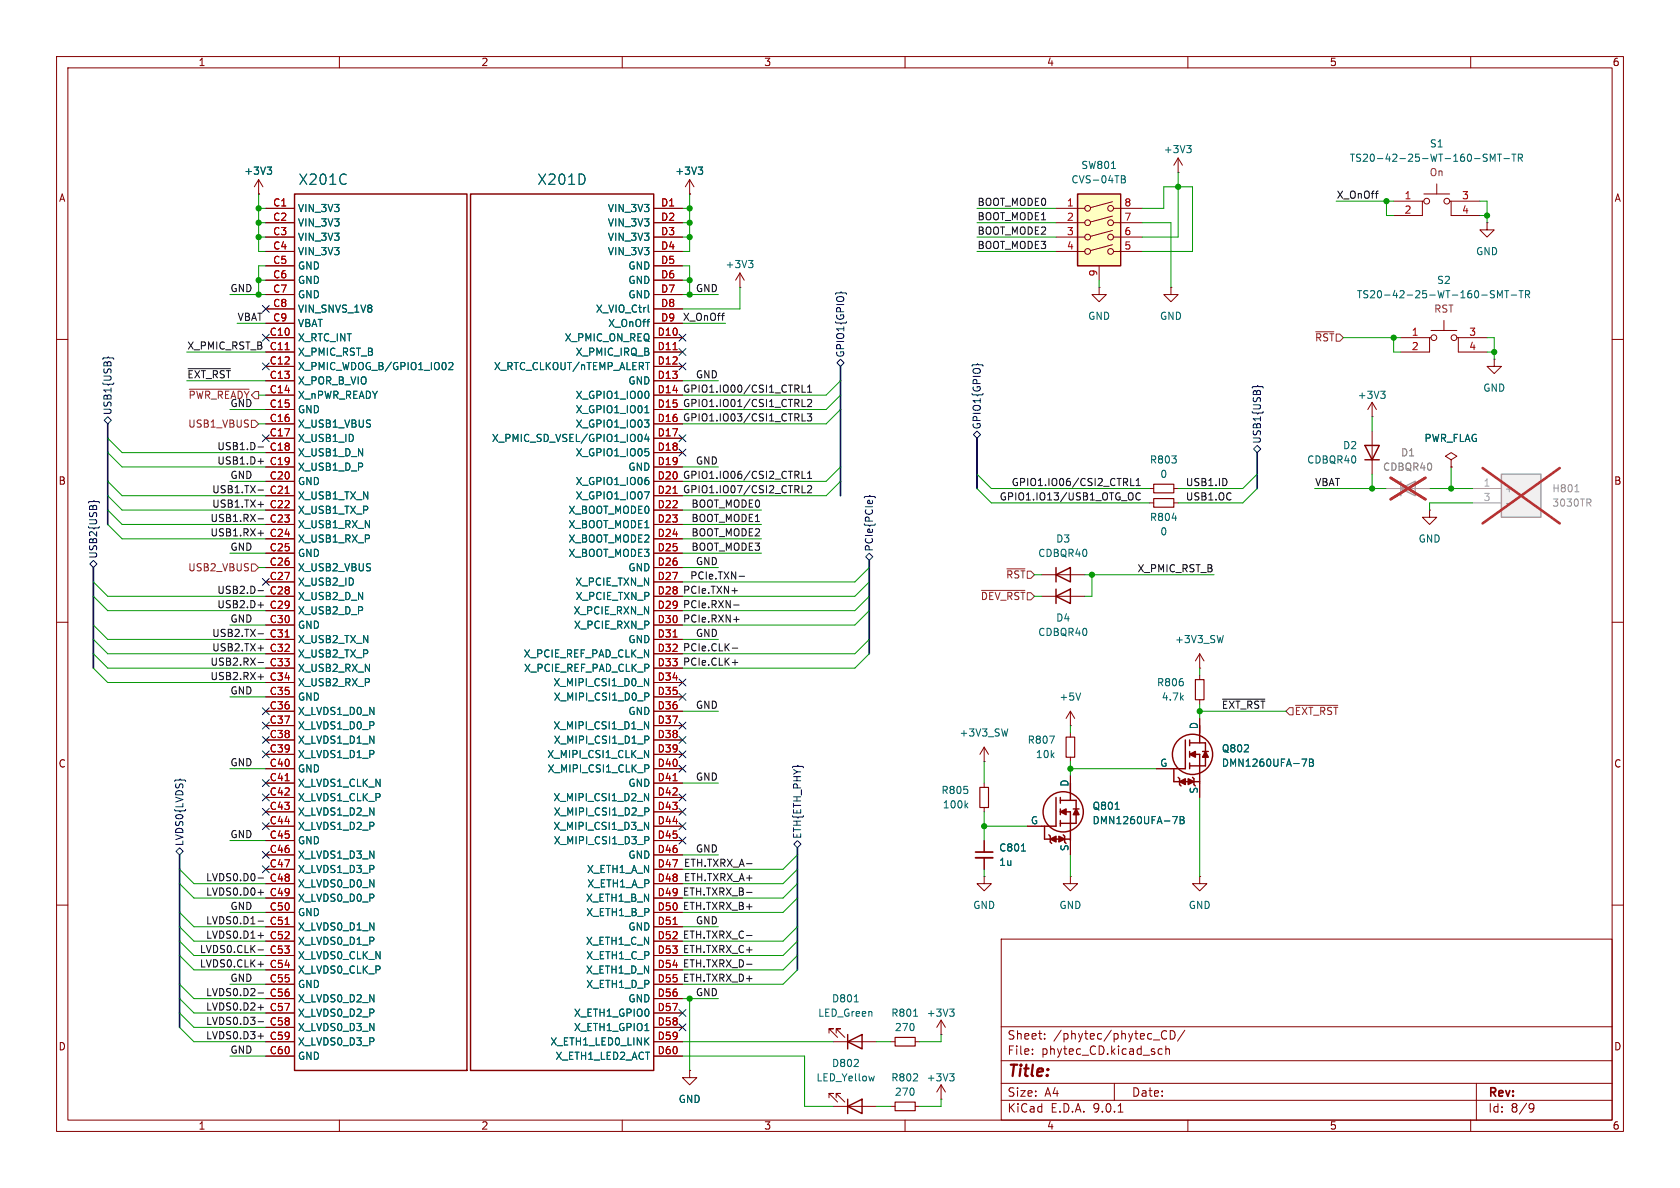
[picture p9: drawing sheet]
<svg xmlns="http://www.w3.org/2000/svg" width="297mm" height="210mm" viewBox="0 0 297 210" stroke-linecap="round" stroke-linejoin="round" font-family="sans-serif">
<g fill="none" stroke="#840000" stroke-width=".18">
<path d="M10 10h277v190h-277zM12 12h273v186h-273zM60 10v2M110 10v2M160 10v2M210 10v2M260 10v2M10 60h2M285 60h2M10 110h2M285 110h2M10 160h2"/>
<path d="M177 166h108v32h-108zM285 160h2M60 198v2M110 198v2M160 198v2M177 194.5h108M177 191.5h108M177 187.5h108M177 181.5h108M182.5 186.3v.1M182.5 185.5v.1M184.7 183.6v.1"/>
<path d="M184.7 182.8v.1M197 191.5v3M197.7 196.6h.8M204.8 186.3l.2 .1 .5-.1M205.5 185.5l-.5-.1-.2 .1M206.1 185.5l.2-.1 .4 .1v.9M206.1 184.9v1.5M206.2 182.3a.6 .6 0 0 0-.7 0 .6 .6 0 0 0-.2 .8 .56 .56 0 0 0 .3 .5 .56 .56 0 0 0 .6 0M206.9 182.2a.76 .76 0 0 1 .9 .7 .76 .76 0 0 1-.9 .8zM209.5 182.1l-1.3 2M210 198v2M260 198v2"/>
<path d="M261 191.5v6.5M270.6 195.1l.5 .1a.99 .99 0 0 1-.4 1.4h-.2M271.2 195.7l-.3 .3h-.3"/>
</g>
<path d="M265.4 83.8h7v7.6h-7z" fill="#f0f0f0"/>
<path d="M265.4 83.8h7v7.6h-7z" fill="none" stroke="#a1a1a1" stroke-width=".25"/>
<path d="M260.3 86.4h5.1M260.3 88.9h5.1" fill="none" stroke="#a1a1a1" stroke-width=".18"/>
<path d="M266.3 89h1M278.4 86.9h.7M280.8 88.9l.5 .6M281.1 88.3l.2 .2-.2 .3" fill="none" stroke="#989898" stroke-width=".18"/>
<path d="M262.1 82.7l13.6 9.8M275.7 82.7l-13.6 9.8" fill="none" stroke="#e12e31" stroke-width=".46"/>
<path d="M173.2 139.2h1.6v3.5h-1.6zM158.2 183.4h3.6v1.5h-3.6zM158.2 194.8h3.6v1.5h-3.6z" fill="none" stroke="#840000" stroke-width=".2"/>
<g fill="none" stroke="#840000" stroke-width=".18">
<path d="M45.7 34.3h.1M45.7 31.8l-.7 1.2M45.7 31.8l.8 1.2M45.7 31.8v2.5M47 36.8h5.1M47 39.4h5.1M115.6 36.8h5M115.6 39.4h5M47 41.9h5.1M47 44.5h5.1M47 47h5.1M47 49.5h5.1"/>
<path d="M47 52.1h5.1M47 54.6h5.1M47 57.2h5.1M47 59.7h5.1M115.6 41.9h5M115.6 44.5h5M115.6 47h5M115.6 49.5h5M115.6 52.1h5M115.6 54.6h5M115.6 57.2h5M115.6 59.7h5"/>
<path d="M130.8 50.8h.1M130.8 48.3l-.8 1.2M130.8 48.3l.8 1.2M130.8 48.3v2.5M194.3 50.8v1.3h1.3l-1.3 1.2-1.3-1.2h1.3M194.3 50.8h.1M47 62.2h5.1M47 64.8h5.1M47 67.3h5.1M47 69.9h5.1M47 72.4h5.1M47 74.9h5.1"/>
<path d="M47 77.5h5.1M115.6 62.2h5M115.6 64.8h5M115.6 67.3h5M115.6 69.9h5M115.6 72.4h5M115.6 74.9h5M115.6 77.5h5M242.6 73.7h.1M242.6 71.1v2.6M242.6 76.2v7.6M242.6 71.1l-.8 1.3"/>
<path d="M242.6 71.1l.7 1.3M47 80h5.1M47 82.6h5.1M47 85.1h5.1M47 87.6h5.1M47 90.2h5.1M47 92.7h5.1M47 95.3h5.1M47 97.8h5.1M115.6 80h5M115.6 82.6h5M115.6 85.1h5"/>
<path d="M115.6 87.6h5M115.6 90.2h5M115.6 92.7h5M115.6 95.3h5M115.6 97.8h5M252.7 90.2v1.2h1.3l-1.3 1.3-1.2-1.3h1.2M252.7 90.2h.1M256.5 81.3l1.1-.7-1.1-.6-1 .6 1 .7v1.3M256.5 82.6h.1M47 100.3h5.1M47 102.9h5.1M47 105.4h5.1"/>
<path d="M47 108h5.1M47 110.5h5.1M47 113h5.1M47 115.6h5.1M47 118.1h5.1M115.6 100.3h5M115.6 102.9h5M115.6 105.4h5M115.6 108h5M115.6 110.5h5M115.6 113h5M115.6 115.6h5"/>
<path d="M115.6 118.1h5M212.1 118.1h.1M212.1 115.6l-.8 1.2M212.1 115.6l.8 1.2M212.1 115.6v2.5M47 135.9h5.1M47 120.7h5.1M47 123.2h5.1M47 125.7h5.1M47 128.3h5.1M47 130.8h5.1M47 133.4h5.1"/>
<path d="M47 138.4h5.1M115.6 135.9h5M115.6 120.7h5M115.6 123.2h5M115.6 125.7h5M115.6 128.3h5M115.6 130.8h5M115.6 133.4h5M115.6 138.4h5M174 134.6h.1M174 132.1l-.8 1.3M174 132.1l.8 1.3"/>
<path d="M174 132.1v2.5M174 138.4v.8M204.5 135.9h2.5M212.1 127v2.5M212.1 138.4v2.6M47 141h5.1M47 143.5h5.1M47 146.1h5.1M47 148.6h5.1M47 151.1h5.1M47 153.7h5.1M47 156.2h5.1"/>
<path d="M47 158.8h5.1M115.6 141h5M115.6 143.5h5M115.6 146.1h5M115.6 148.6h5M115.6 151.1h5M115.6 153.7h5M115.6 156.2h5M115.6 158.8h5M174 142.7v.8M174 148.6v2M174 151.6v2.1"/>
<path d="M47 161.3h5.1M47 163.8h5.1M47 166.4h5.1M47 168.9h5.1M47 171.5h5.1M47 174h5.1M47 176.5h5.1M47 179.1h5.1M115.6 161.3h5M115.6 163.8h5M115.6 166.4h5M115.6 168.9h5"/>
<path d="M115.6 171.5h5M115.6 174h5M115.6 176.5h5M115.6 179.1h5M47 184.2h5.1M47 181.6h5.1M47 186.7h5.1M115.6 184.2h5M115.6 181.6h5M115.6 186.7h5M121.9 189.2v1.3h1.3l-1.3 1.3-1.3-1.3h1.3M121.9 189.2h.1"/>
<path d="M157.5 184.2h.7M157.5 195.6h.7M161.8 184.2h.8M161.8 195.6h.8M166.4 182.9h.1M166.4 194.3h.1M166.4 180.3l-.8 1.3M166.4 180.3l.7 1.3M166.4 180.3v2.6M166.4 191.8v2.5M166.4 191.8l-.8 1.2M166.4 191.8l.7 1.2"/>
</g>
<g fill="none" stroke="#006464" stroke-width=".18">
<path d="M47.2 29.5h.8l-.4 .5M47.8 30l.2 .3v.3l-.2 .2M114.7 55.1l.1 .1M132.3 46h.8l-.4 .5M132.9 46.5l.2 .3v.3l-.2 .2M79.3 64.2l.5-.1 .3 .3-.8 .9h.8M113.9 74.2h.8l-.4 .5M114 73h.7M114.1 79.3h.6M114.2 71.9l.2-.2v1.3M114.3 76.7l-.3 .9h.8M114.6 69.3l.1 .3-.1 .7"/>
<path d="M114.6 74.8l.1 .2-.1 .4M114.6 79.9l.1 .1-.1 .5M114.6 77.2v.8M244.1 69.2h.8l-.5 .4M244.6 69.6l.3 .3v.3l-.3 .2M113.9 86.9h.9l-.6 1.3M114.6 84.9l.1 .2-.1 .5M113.9 120l.8 1.2v-1.2M216.3 112.3l-.3 1.3M113.9 127.6l.8 1.2v-1.2M113.9 132.7l.8 1.2v-1.2M114 122.5h.5l.2 .2-.1 .4-.6 .1"/>
<path d="M114 130.1h.5l.2 .3-.1 .3-.6 .1M114.5 135.2l.2 .2v.3l-.2 .2M178.2 128.8l-.3 1.3M230.2 134.2h.8l-.5 1.3M231.5 134.2h.4l.3 .2-.3 .4 .3 .1v.3l-.2 .3h-.5zM231.5 134.8h.4M113.9 140.3l.8 1.2v-1.2M113.9 145.4l.8 1.2v-1.2M114 142.8h.5l.2 .3-.1 .3-.6 .1M114 147.9h.5l.2 .2-.1 .4-.6 .1M170.7 142.3l.4 .5M171.1 142l-.5 .5"/>
<path d="M180.6 150.4h.7M161.5 179.6h.7M167.9 178.4h.8l-.5 .5M168.4 178.9l.3 .2v.3l-.3 .2M114 182.2h.7M167.9 189.8h.8l-.5 .5M168.4 190.3l.3 .2v.3l-.3 .3"/>
</g>
<g fill="none" stroke="#840000" stroke-width=".25">
<path d="M52.1 34.3h30.4v154.9h-30.4zM83.2 34.3h32.4v154.9h-32.4zM241.3 78.7h2.5l-1.2 2.6zM241.3 81.3h2.5M207.5 135.9v2.3h4.6M208.3 137.4l.2 .3v1l.3 .2M209.5 130.8v5.1h-2.5M210.3 130.8v1M210.3 132.8v1.1M210.3 134.9v1M210.3 131.3h2.8v4.1h-2.8M210.3 133.4h1.8v5"/>
<path d="M210.8 137.4l.3 .3v1l.2 .2M212.1 128.3v3M212.6 132.8h1"/>
<circle cx="210.8" cy="133.3" r="3.6"/>
</g>
<g fill="#840000" stroke="#840000" stroke-width=".25">
<path d="M208.5 138.2l1-.5v1z"/>
<path d="M210.3 133.4l1-.6v1.1z"/>
<path d="M210.1 137.7l1 .5-1 .5z"/>
<path d="M213.1 132.8l.5 1.1h-1z"/>
</g>
<path d="M172.5 150.6h3" fill="none" stroke="#840000" stroke-width=".3"/>
<path d="M172.5 151.6h3" fill="none" stroke="#840000" stroke-width=".33"/>
<path d="M50.4 61.8h.7M119 61.8h.7M50.4 87.2h.7M119 87.2h.7M50.4 112.6h.7M119 112.6h.7M50.4 138h.7M119 138h.7M50.4 163.4h.7M119 163.4h.7" fill="none" stroke="#a90000" stroke-width=".18"/>
<path d="M190.5 34.3h7.6v12.7h-7.6z" fill="#ffffc2"/>
<g fill="none" stroke="#840000" stroke-width=".18">
<path d="M45.7 34.3h.1M47 36.8h5.1M47 39.4h5.1M115.6 36.8h5M115.6 39.4h5M121.9 34.3h.1M121.9 31.8l-.7 1.2M121.9 31.8l.8 1.2M121.9 31.8v2.5M186.7 36.8h5.1M186.7 39.4h5.1M196.7 35.7l-3.9 1"/>
<path d="M196.7 38.2l-3.9 1M196.8 36.8h5.1M196.8 39.4h5.1M208.3 30.5h.1M208.3 27.9l-.8 1.3M208.3 27.9l.7 1.3M208.3 27.9v2.6M246.4 35.6h5.1M251.7 35.6h-.2v2.5h-5.1M251.7 34.3h4.6M254 32.5v1.8M256.3 35.6h.2v2.5h5.1"/>
<path d="M256.5 35.6h5.1M262.9 39.4v1.2h1.3l-1.3 1.3-1.3-1.3h1.3M262.9 39.4h.1M47 41.9h5.1M47 44.5h5.1M47 59.7h5.1M47 47h5.1M47 49.5h5.1M47 52.1h5.1M47 54.6h5.1M47 57.2h5.1M115.6 41.9h5"/>
<path d="M115.6 44.5h5M115.6 59.7h5M115.6 47h5M115.6 49.5h5M115.6 52.1h5M115.6 54.6h5M115.6 57.2h5M186.7 41.9h5.1M186.7 44.5h5.1M194.3 47v2.5M196.7 40.7l-3.9 1.1M196.7 43.3l-3.9 1"/>
<path d="M196.8 41.9h5.1M196.8 44.5h5.1M207 50.8v1.3h1.3l-1.3 1.2-1.3-1.2h1.3M207 50.8h.1M247.6 59.7h5.1M253 59.7h-.3v2.5h-5.1M253 58.4h4.6M255.3 56.6v1.8M257.6 59.7h.2v2.5h5.1M257.8 59.7h5.1M47 62.2h5.1M47 64.8h5.1"/>
<path d="M47 67.3h5.1M47 69.9h5.1M47 72.4h5.1M47 74.9h5.1M47 77.5h5.1M115.6 62.2h5M115.6 64.8h5M115.6 67.3h5M115.6 69.9h5M115.6 72.4h5M115.6 74.9h5M115.6 77.5h5"/>
<path d="M264.2 63.5v1.3h1.2l-1.2 1.2-1.3-1.2h1.3M264.2 63.5h.1M47 80h5.1M47 82.6h5.1M47 85.1h5.1M47 87.6h5.1M47 90.2h5.1M47 92.7h5.1M47 95.3h5.1M47 97.8h5.1M115.6 80h5M115.6 82.6h5"/>
<path d="M115.6 85.1h5M115.6 87.6h5M115.6 90.2h5M115.6 92.7h5M115.6 95.3h5M115.6 97.8h5M203.2 86.4h.8M203.2 88.9h.8M207.5 86.4h.8M207.5 88.9h.8M256.5 82.6h.1M47 105.4h5.1"/>
<path d="M47 100.3h5.1M47 102.9h5.1M47 108h5.1M47 110.5h5.1M47 113h5.1M47 115.6h5.1M47 118.1h5.1M115.6 105.4h5M115.6 100.3h5M115.6 102.9h5M115.6 108h5M115.6 110.5h5"/>
<path d="M115.6 113h5M115.6 115.6h5M115.6 118.1h5M184.1 105.4h7.7M184.1 101.6h7.7M212.1 119.4v.7M47 135.9h5.1M47 120.7h5.1M47 123.2h5.1M47 125.7h5.1M47 128.3h5.1M47 130.8h5.1"/>
<path d="M47 133.4h5.1M47 138.4h5.1M115.6 135.9h5M115.6 120.7h5M115.6 123.2h5M115.6 125.7h5M115.6 128.3h5M115.6 130.8h5M115.6 133.4h5M115.6 138.4h5M189.2 128.3h.1M189.2 125.7v2.6"/>
<path d="M189.2 129.5v.8M189.2 133.9v.7M189.2 137.2v2.5M189.2 125.7l-.7 1.3M189.2 125.7l.8 1.3M204.5 135.9h2.5M212.1 123.7v.8M212.1 127v2.5M212.1 138.4v2.6M47 146.1h5.1M47 141h5.1M47 143.5h5.1"/>
<path d="M47 148.6h5.1M47 151.1h5.1M47 153.7h5.1M47 156.2h5.1M47 158.8h5.1M115.6 146.1h5M115.6 141h5M115.6 143.5h5M115.6 148.6h5M115.6 151.1h5M115.6 153.7h5M115.6 156.2h5"/>
<path d="M115.6 158.8h5M174 154.9v1.3h1.3l-1.3 1.3-1.3-1.3h1.3M174 154.9h.1M174 148.6v2M174 151.6v2.1M181.6 146.1h2.5M189.2 154.9v1.3h1.3l-1.3 1.3-1.2-1.3h1.2M189.2 154.9h.1M189.2 148.6v2.5M212.1 154.9v1.3h1.3l-1.3 1.3-1.3-1.3h1.3M212.1 154.9h.1M47 161.3h5.1"/>
<path d="M47 163.8h5.1M47 166.4h5.1M47 168.9h5.1M47 171.5h5.1M47 174h5.1M47 176.5h5.1M47 179.1h5.1M115.6 161.3h5M115.6 163.8h5M115.6 166.4h5M115.6 168.9h5M115.6 171.5h5"/>
<path d="M115.6 174h5M115.6 176.5h5M115.6 179.1h5M47 184.2h5.1M47 181.6h5.1M47 186.7h5.1M115.6 184.2h5M115.6 181.6h5M115.6 186.7h5M121.9 189.2h.1M146.6 194.1v-.8h.7h-.7l1.5 1.5M146.6 182.6v-.7h.7h-.7l1.5 1.5"/>
<path d="M147.3 195.6h7.6M147.3 184.2h7.6M147.8 194.1v-.8h.8h-.8l1.6 1.5M147.8 182.6v-.7h.8h-.8l1.6 1.5"/>
<circle cx="192.3" cy="39.4" r=".51"/>
<circle cx="192.3" cy="36.8" r=".51"/>
<circle cx="196.3" cy="39.4" r=".51"/>
<circle cx="196.3" cy="36.8" r=".51"/>
<circle cx="252.2" cy="35.6" r=".51"/>
<circle cx="255.8" cy="35.6" r=".51"/>
<circle cx="192.3" cy="44.5" r=".51"/>
<circle cx="192.3" cy="41.9" r=".51"/>
<circle cx="196.3" cy="44.5" r=".51"/>
<circle cx="196.3" cy="41.9" r=".51"/>
<circle cx="253.5" cy="59.7" r=".51"/>
<circle cx="257" cy="59.7" r=".51"/>
</g>
<g fill="none" stroke="#840000" stroke-width=".25">
<path d="M190.5 34.3h7.6v12.7h-7.6zM186.7 105.4l2.5-1.3v2.6zM186.7 101.6l2.5-1.3v2.6zM186.7 100.3v2.6M186.7 104.1v2.6M189.2 138.4v3.1M184.7 146.1v2.2h4.5M185.4 147.6l.3 .2v1l.2 .3M186.7 141v5.1h-2.6M187.5 141v1M187.5 143v1M187.5 145v1.1"/>
<path d="M187.5 141.5h2.7v4h-2.7M187.5 143.5h1.7v5.1M188 147.6l.2 .2v1l.3 .3M189.7 143h1.1M149.9 195.6l2.5-1.3v2.6zM149.9 184.2l2.5-1.3v2.5zM149.9 182.9v2.5M149.9 194.3v2.6"/>
<circle cx="188" cy="143.5" r="3.6"/>
</g>
<g fill="none" stroke="#006464" stroke-width=".18">
<path d="M47.2 29.5h.8l-.4 .5M47.8 30l.2 .3v.3l-.2 .2M123.4 29.5h.8l-.4 .5M124 30l.2 .3v.3l-.2 .2M196.5 29.8h.7M198.2 31.1l.6 .1 .1 .2-.2 .3M198.2 31.7h.5M198.7 31.7l.3 .2-.1 .3-.7 .1M209.8 25.7h.8l-.4 .5M210.3 26.2l.3 .3v.3l-.3 .2M262.4 27.9l.4 .1 .1 .3-.2 .2h-.3M262.4 27.2l.5 .1"/>
<path d="M263.5 28.5v-1.3l.4 1 .4-1v1.3M264.7 27.2h.8M265.1 27.2v1.3M265.9 28h1M267.3 27.2h.7M267.6 27.2v1.3M268.4 27.9h.6l.1-.2v-.3l-.7-.2v1.3M268.7 27.9l.4 .6M114.7 55.1l.1 .1M263.7 52l.4 .1 .1 .3-.3 .2h-.3M263.7 51.4h.5M264.7 52.6v-1.2l.5 .9 .4-.9v1.2"/>
<path d="M266 51.4h.7M266.4 51.4v1.2M267.2 52.2h.9M268.5 51.4h.8M268.9 51.4v1.2M269.7 52h.6l.1-.2v-.3l-.7-.1v1.2M270 52l.4 .6M79.3 64.2l.5-.1 .3 .3-.8 .9h.8M113.9 74.2h.8l-.4 .5M114 73h.7M114.1 79.3h.6M114.2 71.9l.2-.2v1.3"/>
<path d="M114.3 76.7l-.3 .9h.8M114.6 69.3l.1 .3-.1 .7M114.6 74.8l.1 .2-.1 .4M114.6 79.9l.1 .1-.1 .5M114.6 77.2v.8M113.9 86.9h.9l-.6 1.3M114.6 84.9l.1 .2-.1 .5M207.2 91.6h.8M113.9 120l.8 1.2v-1.2M113.9 127.6l.8 1.2v-1.2M113.9 132.7l.8 1.2v-1.2M114 130.1h.5l.2 .3-.1 .3-.6 .1"/>
<path d="M114 122.5h.5l.2 .2-.1 .4-.6 .1M114.5 135.2l.2 .2v.3l-.2 .2M185.6 130.1h.8l-.5 1.3M191 122.5l-.4 1.3M230.2 134.2h.8l-.5 1.3M231.5 134.2h.4l.3 .2-.3 .4 .3 .1v.3l-.2 .3h-.5zM231.5 134.8h.4M113.9 140.3l.8 1.2v-1.2M113.9 145.4l.8 1.2v-1.2M114 142.8h.5l.2 .3-.1 .3-.6 .1M114 147.9h.5l.2 .2-.1 .4-.6 .1M180.6 150.4h.7"/>
<path d="M197.1 143.1h.8M207.3 144.3h.8l-.5 1.3M208.6 144.3h.5l.2 .3-.2 .3 .2 .2 .1 .3-.3 .2h-.5zM208.6 144.9h.5M151 177.1h.7M114 182.2h.7M154.6 190.2l-.3 .9"/>
</g>
<path d="M204 85.6h3.5v1.5h-3.5zM204 88.1h3.5v1.6h-3.5zM188.5 130.3h1.5v3.6h-1.5zM211.3 120.1h1.6v3.6h-1.6z" fill="none" stroke="#840000" stroke-width=".2"/>
<path d="M247.6 86.4l2.6-1.3v2.5zM247.6 85.1v2.5" fill="none" stroke="#a1a1a1" stroke-width=".25"/>
<path d="M245.1 86.4h7.6" fill="none" stroke="#a1a1a1" stroke-width=".18"/>
<path d="M245.8 84.5l6.2 3.8M252 84.5l-6.2 3.8" fill="none" stroke="#e12e31" stroke-width=".46"/>
<g fill="#840000" stroke="#840000" stroke-width=".25">
<path d="M185.7 148.3l1-.5v1z"/>
<path d="M187.5 143.5l1-.5v1z"/>
<path d="M187.2 147.8l1 .5-1 .5z"/>
<path d="M190.2 143l.6 1h-1.1z"/>
</g>
<g fill="none" stroke="#000084" stroke-width=".18">
<path d="M46.4 59.1l1.2 1.2M46.4 54l1.2 1.2M47.6 59.1l-1.2 1.2M47.6 54l-1.2 1.2M120 59.1l1.3 1.2M121.3 59.1l-1.3 1.2M148.5 51.8l.2-.2 .2 .2M18.2 63.5l.2-.2h.6l.1-.2 .2 .2h.6l.2 .2M18.4 74.3l.6-.6 .7 .6-.7 .6zM46.4 64.2l1.2 1.2M46.4 76.9l1.2 1.2M47.6 64.2l-1.2 1.2"/>
<path d="M47.6 76.9l-1.2 1.2M120 76.9l1.3 1.2M120 79.4l1.3 1.2M120 64.2l1.3 1.2M120 61.6l1.3 1.2M121.3 76.9l-1.3 1.2M121.3 79.4l-1.3 1.2M121.3 64.2l-1.3 1.2M121.3 61.6l-1.3 1.2M148 64.1l.6-.6 .6 .6-.6 .7zM172.1 76.8l.6-.6 .7 .6-.7 .7zM172.6 64.5l.2-.2 .2 .2"/>
<path d="M221.4 68.6l.2-.3h.6l.1-.1 .2 .1h.6l.2 .3M221.6 79.4l.6-.7 .7 .7-.7 .6zM15.6 88.9l.2-.2h.6l.2-.2 .2 .2h.6l.2 .2M15.9 99.7l.6-.6 .6 .6-.6 .6zM152.8 88l.2-.2h.6l.2-.2 .1 .2h.7l.1 .2M153 98.4l.7-.6 .6 .6-.6 .7zM46.4 102.3l1.2 1.2M47.6 102.3l-1.2 1.2M31.8 137.8v-.1l.1 .1M46.4 125.1l1.2 1.2M46.4 127.7l1.2 1.2M46.4 132.7l1.2 1.3"/>
<path d="M46.4 137.8l1.2 1.2M46.4 130.2l1.2 1.2M47.6 125.1l-1.2 1.2M47.6 127.7l-1.2 1.2M47.6 132.7l-1.2 1.3M47.6 137.8l-1.2 1.2M47.6 130.2l-1.2 1.2M120 120l1.3 1.3M120 135.3l1.3 1.2M120 130.2l1.3 1.2M120 132.7l1.3 1.3M120 127.7l1.3 1.2"/>
<path d="M120 122.6l1.3 1.2M121.3 120l-1.3 1.3M121.3 135.3l-1.3 1.2M121.3 130.2l-1.3 1.2M121.3 132.7l-1.3 1.3M121.3 127.7l-1.3 1.2M121.3 122.6l-1.3 1.2M31.1 150.5l.6-.6 .7 .6-.7 .6zM46.4 140.4l1.2 1.2M46.4 150.5l1.2 1.2M46.4 142.9l1.2 1.2M46.4 145.4l1.2 1.3"/>
<path d="M46.4 153.1l1.2 1.2M47.6 140.4l-1.2 1.2M47.6 150.5l-1.2 1.2M47.6 142.9l-1.2 1.2M47.6 145.4l-1.2 1.3M47.6 153.1l-1.2 1.2M120 148l1.3 1.2M120 145.4l1.3 1.3M120 142.9l1.3 1.2M120 140.4l1.3 1.2M121.3 148l-1.3 1.2M121.3 145.4l-1.3 1.3"/>
<path d="M121.3 142.9l-1.3 1.2M121.3 140.4l-1.3 1.2M140.3 149.2l.7-.6 .6 .6-.6 .7zM120 178.5l1.3 1.2M121.3 178.5l-1.3 1.2M120 181l1.3 1.2M121.3 181l-1.3 1.2"/>
</g>
<path d="M232.6 58.6h3.2M33.5 68.8h10.5M44.4 74.3h.7l.6 .6-.6 .7h-.7zM44.4 99.7h.7l.6 .6-.6 .7h-.7zM173.5 104.4h7.7M178 100.6h3.2M228 125.1h.6v1.3h-.6l-.7-.7zM229 124.7h7.5" fill="none" stroke="#725600" stroke-width=".18"/>
<g fill="none" stroke="#0f0f0f" stroke-width=".18">
<path d="M33.2 65.2h7.5M45.6 79h1M141.8 71.9h.6M141.8 68.1v1.2h.6M141.8 74.4h.6M142.7 73.1h.8l-.4 .5 .3 .2v.5l-.2 .1-.5-.1M142.8 70.7l.4-.1 .3 .4-.8 .9h.8M142.8 69.3h.7M142.8 68.4l.3-.3v1.2M45.6 89.2h1M45.6 91.7h1M45.6 94.3h1"/>
<path d="M45.6 81.6h1M45.6 86.6h1M141.8 83.3v1.3h.6M141.8 87.1h.6M142.8 86l.4-.2 .3 .4-.8 .9h.8M142.8 83.7l.3-.4v1.3M142.8 84.6h.7M199.9 84.6v1.2h.6M200.9 85.8h.7M200.9 84.9l.3-.3v1.2M201.6 87.2a.6 .6 0 0 0-.8 .5 .6 .6 0 0 0 .5 .7l.3-.1M45.6 104.4h1"/>
<path d="M45.6 107h1M45.6 112h1M45.6 114.6h1M45.6 119.7h1M45.6 117.1h1M129.4 104.4h1M129.5 114.6h.9M129.5 117.1h.9M129.7 107h1M129.7 109.5h1M130.7 101.9h.9M216.1 123.6h7.5"/>
<path d="M45.6 157.8h1M45.6 155.2h1M132 157.8h.9M132 152.7h.9M45.6 165.4h1M45.6 162.8h1M45.6 167.9h1M45.6 170.5h1M45.6 178.1h1M45.6 175.5h1M132 165.4h.9M132 170.5h.9"/>
<path d="M45.6 183.2h1M45.6 180.6h1"/>
</g>
<path d="M19 74.9v17.8M148.6 64.8v22.8M172.7 77.5v8.9M153.7 99.1v16.5M222.2 80v6.4M16.5 100.3v17.8M31.7 151.1v30.5M141 149.9v21.6" fill="none" stroke="#000084" stroke-width=".3"/>
<g fill="none" stroke="#009600" stroke-width=".18">
<path d="M45.7 34.3v10.2h1.3M45.7 36.8h1.3M45.7 39.4h1.3M120.6 36.8h1.3M120.6 39.4h1.3M121.9 34.3v10.2h-1.3M172.7 36.8h14M172.7 39.4h14M201.9 36.8h3.8v-3.8h5.1v11.5h-8.9M201.9 39.4h5.1v11.4M208.3 30.5v11.4h-6.4M236.2 35.6h10.2"/>
<path d="M245.1 35.6v2.5h1.3M261.6 35.6h1.3v3.8M261.6 38.1h1.3M40.6 52.1h6.4M41.9 57.2h5.1M45.7 41.9h1.3M45.7 49.5h1.3M47 47h-1.3v5.1M120.6 47h1.3v5.1M120.6 41.9h1.3M120.6 57.2h7.7M120.6 49.5h1.3"/>
<path d="M120.6 52.1h6.4M130.8 50.8v3.8h-10.2M172.7 41.9h14M172.7 44.5h14M194.3 49.5v1.3M237.5 59.7h10.1M246.4 59.7v2.5h1.2M262.9 59.7h1.3v3.8M19 77.5l2.6 2.5h25.4M33 62.2h14M33 67.3h14M40.6 72.4h6.4"/>
<path d="M45.7 74.9h1.3M120.6 67.3h6.4M148.6 72.4l-2.6 2.5h-25.4M148.6 69.9l-2.6 2.5h-25.4M148.6 67.3l-2.6 2.6h-25.4M242.6 73.7v2.5M262.9 62.2h1.3M19 80l2.6 2.6h25.4M19 92.7l2.6 2.6h25.4M19 85.1l2.6 2.5h25.4M19 87.6l2.6 2.6h25.4M19 90.2l2.6 2.5h25.4"/>
<path d="M40.6 97.8h6.4M40.6 85.1h6.4M120.6 82.6h6.4M120.6 97.8h14M120.6 95.3h14M120.6 90.2h14M120.6 92.7h14M148.6 85.1l-2.6 2.5h-25.4M148.6 82.6l-2.6 2.5h-25.4M172.7 83.8l2.6 2.6h27.9M172.7 86.4l2.6 2.5h27.9M222.2 83.8l-2.5 2.6h-11.4"/>
<path d="M222.2 86.4l-2.5 2.5h-11.4M232.4 86.4h12.7M242.6 83.8v2.6M252.7 86.4h7.6M256.5 82.6v3.8M260.3 88.9h-7.6v1.3M16.5 113l2.5 2.6h28M16.5 115.6l2.5 2.5h28M16.5 110.5l2.5 2.5h28M16.5 102.9l2.5 2.5h28M16.5 105.4l2.5 2.6h28M16.5 118.1l2.5 2.6h28"/>
<path d="M40.6 110.5h6.4M45.7 100.3h1.3M120.6 100.3h6.4M120.6 113h6.4M153.7 100.3l-2.6 2.6h-30.5M153.7 108l-2.6 2.5h-30.5M153.7 113l-2.6 2.6h-30.5M153.7 115.6l-2.6 2.5h-30.5M153.7 102.9l-2.6 2.5h-30.5M153.7 105.4l-2.6 2.6h-30.5M182.9 101.6h1.2M191.8 101.6h22.8"/>
<path d="M193 101.6v3.8h-1.2M212.1 118.1v1.3M40.6 135.9h6.4M40.6 123.2h6.4M120.6 138.4h6.4M120.6 125.7h6.4M174 134.6v3.8M189.2 128.3v1.2M189.2 134.6v2.6M189.2 135.9h15.3M212.1 124.5v2.5M212.1 125.7h15.2"/>
<path d="M31.7 153.7l2.6 2.5h12.7M31.7 156.2l2.6 2.6h12.7M40.6 148.6h6.4M120.6 151.1h6.4M141 151.1l-2.6 2.6h-17.8M141 158.8l-2.6 2.5h-17.8M141 153.7l-2.6 2.5h-17.8M141 156.2l-2.6 2.6h-17.8M174 146.1h7.6M174 143.5v5.1M174 153.7v1.2M189.2 151.1v3.8"/>
<path d="M212.1 141v13.9M31.7 179.1l2.6 2.5h12.7M31.7 161.3l2.6 2.5h12.7M31.7 168.9l2.6 2.6h12.7M31.7 174l2.6 2.5h12.7M31.7 166.4l2.6 2.5h12.7M31.7 176.5l2.6 2.6h12.7M31.7 163.8l2.6 2.6h12.7M40.6 174h6.4M40.6 161.3h6.4M120.6 163.8h6.4M120.6 176.5h6.4"/>
<path d="M121.9 176.5v12.7M141 168.9l-2.6 2.6h-17.8M141 171.5l-2.6 2.5h-17.8M141 166.4l-2.6 2.5h-17.8M141 163.8l-2.6 2.6h-17.8M31.7 181.6l2.6 2.6h12.7M40.6 186.7h6.4M120.6 186.7h21.6v8.9h5.1M120.6 184.2h26.7M154.9 195.6h2.6M154.9 184.2h2.6M166.4 194.3v1.3h-3.8"/>
<path d="M166.4 182.9v1.3h-3.8"/>
</g>
<path d="M50.4 61.8h.7M119 61.8h.7M50.4 87.2h.7M119 87.2h.7M50.4 112.6h.7M119 112.6h.7M50.4 138h.7M119 138h.7M50.4 163.4h.7M119 163.4h.7" fill="none" stroke="#a90000" stroke-width=".18"/>
<g fill="#009600" stroke="#009600" stroke-width=".18">
<circle cx="262.9" cy="38.1" r=".46"/>
<circle cx="208.3" cy="33" r=".46"/>
<circle cx="245.1" cy="35.6" r=".46"/>
<circle cx="189.2" cy="135.9" r=".46"/>
<circle cx="212.1" cy="125.7" r=".46"/>
<circle cx="193" cy="101.6" r=".46"/>
<circle cx="242.6" cy="86.4" r=".46"/>
<circle cx="264.2" cy="62.2" r=".46"/>
<circle cx="246.4" cy="59.7" r=".46"/>
<circle cx="256.5" cy="86.4" r=".46"/>
<circle cx="121.9" cy="41.9" r=".46"/>
<circle cx="121.9" cy="52.1" r=".46"/>
<circle cx="45.7" cy="36.8" r=".46"/>
<circle cx="121.9" cy="36.8" r=".46"/>
<circle cx="45.7" cy="39.4" r=".46"/>
<circle cx="45.7" cy="49.5" r=".46"/>
<circle cx="121.9" cy="39.4" r=".46"/>
<circle cx="45.7" cy="41.9" r=".46"/>
<circle cx="121.9" cy="49.5" r=".46"/>
<circle cx="45.7" cy="52.1" r=".46"/>
<circle cx="174" cy="146.1" r=".46"/>
<circle cx="121.9" cy="176.5" r=".46"/>
</g>
<text font-size="2.8" fill="#840000" x="178" y="190.9">Title:</text>
<g font-size="2.5" fill="#006464">
<text x="52.7" y="32.9">X201C</text>
<text x="94.9" y="32.9">X201D</text>
</g>
<g font-size="2.1" fill="#840000">
<text x="178" y="184">Sheet:</text>
<text x="186.2" y="184">/phytec/phytec_CD/</text>
<text x="178" y="186.7">File:</text>
<text x="184.1" y="186.7">phytec_CD.kicad_sch</text>
<text x="178" y="196.9">KiCad</text>
<text x="178" y="194.1">Size:</text>
<text x="184.7" y="194.1">A4</text>
<text x="185.7" y="196.9">E.D.A.</text>
<text x="193.3" y="196.9">9.0.1</text>
<text x="200" y="194.1">Date:</text>
<text x="263" y="194.3">Rev:</text>
<text x="263" y="196.9">Id:</text>
<text x="267.1" y="196.9">8/9</text>
</g>
<g font-size="1.8" fill="#840000">
<text x="35" y="11.9">1</text>
<text x="85" y="11.9">2</text>
<text x="135" y="11.9">3</text>
<text x="185" y="11.9">4</text>
<text x="235" y="11.9">5</text>
<text x="285" y="11.9">6</text>
<text x="10.3" y="35.9">A</text>
<text x="285.3" y="35.9">A</text>
<text x="10.3" y="85.9">B</text>
<text x="285.3" y="85.9">B</text>
<text x="10.3" y="135.9">C</text>
<text x="285.3" y="135.9">C</text>
<text x="10.3" y="185.9">D</text>
<text x="285.3" y="185.9">D</text>
<text x="35" y="199.9">1</text>
<text x="85" y="199.9">2</text>
<text x="135" y="199.9">3</text>
<text x="185" y="199.9">4</text>
<text x="235" y="199.9">5</text>
<text x="285" y="199.9">6</text>
</g>
<g font-size="1.8" fill="#006464">
<text x="205.6" y="27.3">+3V3</text>
<text x="238.5" y="28.8">TS20-42-25-WT-160-SMT-TR</text>
<text x="252.7" y="26.3">S1</text>
<text x="43.1" y="31.1">+3V3</text>
<text x="119.3" y="31.1">+3V3</text>
<text x="189.3" y="32.6">CVS-04TB</text>
<text x="191.1" y="30.1">SW801</text>
<text x="52.6" y="37.7">VIN_3V3</text>
<text x="52.6" y="40.2">VIN_3V3</text>
<text x="107.4" y="37.7">VIN_3V3</text>
<text x="107.4" y="40.2">VIN_3V3</text>
<text x="52.6" y="42.8">VIN_3V3</text>
<text x="52.6" y="45.3">VIN_3V3</text>
<text x="52.6" y="47.9">GND</text>
<text x="107.4" y="42.8">VIN_3V3</text>
<text x="107.4" y="45.3">VIN_3V3</text>
<text x="111" y="47.9">GND</text>
<text x="128.2" y="47.6">+3V3</text>
<text x="260.9" y="45.3">GND</text>
<text x="52.6" y="50.4">GND</text>
<text x="52.6" y="52.9">GND</text>
<text x="111" y="50.4">GND</text>
<text x="111" y="52.9">GND</text>
<text x="239.8" y="52.9">TS20-42-25-WT-160-SMT-TR</text>
<text x="254" y="50.4">S2</text>
<text x="52.6" y="55.5">VIN_SNVS_1V8</text>
<text x="52.6" y="58">VBAT</text>
<text x="105.2" y="55.5">X_VIO_Ctrl</text>
<text x="107.4" y="58">X_OnOff</text>
<text x="192.3" y="56.7">GND</text>
<text x="205" y="56.7">GND</text>
<text x="52.6" y="60.6">X_RTC_INT</text>
<text x="52.6" y="63.1">X_PMIC_RST_B</text>
<text x="52.6" y="65.6">X_PMIC_WDOG_B/GPIO1_IO02</text>
<text x="87.2" y="65.6">X_RTC_CLKOUT/nTEMP_ALERT</text>
<text x="99.7" y="60.6">X_PMIC_ON_REQ</text>
<text x="101.7" y="63.1">X_PMIC_IRQ_B</text>
<text x="52.6" y="68.2">X_POR_B_VIO</text>
<text x="52.6" y="70.7">X_nPWR_READY</text>
<text x="101.7" y="70.7">X_GPIO1_IO00</text>
<text x="111" y="68.2">GND</text>
<text x="239.9" y="70.7">+3V3</text>
<text x="262.1" y="69.4">GND</text>
<text x="52.6" y="73.3">GND</text>
<text x="52.6" y="75.8">X_USB1_VBUS</text>
<text x="101.7" y="73.3">X_GPIO1_IO01</text>
<text x="101.7" y="75.8">X_GPIO1_IO03</text>
<text x="52.6" y="78.3">X_USB1_ID</text>
<text x="52.6" y="80.9">X_USB1_D_N</text>
<text x="52.6" y="83.4">X_USB1_D_P</text>
<text x="86.9" y="78.3">X_PMIC_SD_VSEL/GPIO1_IO04</text>
<text x="101.7" y="80.9">X_GPIO1_IO05</text>
<text x="111" y="83.4">GND</text>
<text x="203.2" y="82.1">R803</text>
<text x="231" y="82.1">CDBQR40</text>
<text x="237.3" y="79.6">D2</text>
<text x="251.7" y="78.3">PWR_FLAG</text>
<text x="52.6" y="86">GND</text>
<text x="52.6" y="88.5">X_USB1_TX_N</text>
<text x="101.7" y="86">X_GPIO1_IO06</text>
<text x="101.7" y="88.5">X_GPIO1_IO07</text>
<text x="205" y="84.7">0</text>
<text x="52.6" y="91">X_USB1_TX_P</text>
<text x="52.6" y="93.6">X_USB1_RX_N</text>
<text x="100.4" y="91">X_BOOT_MODE0</text>
<text x="100.4" y="93.6">X_BOOT_MODE1</text>
<text x="203.2" y="92.3">R804</text>
<text x="205" y="94.8">0</text>
<text x="52.6" y="96.1">X_USB1_RX_P</text>
<text x="52.6" y="98.7">GND</text>
<text x="52.6" y="101.2">X_USB2_VBUS</text>
<text x="100.4" y="96.1">X_BOOT_MODE2</text>
<text x="100.4" y="98.7">X_BOOT_MODE3</text>
<text x="111" y="101.2">GND</text>
<text x="183.4" y="98.7">CDBQR40</text>
<text x="186.6" y="96.1">D3</text>
<text x="250.7" y="96.1">GND</text>
<text x="52.6" y="103.7">X_USB2_ID</text>
<text x="52.6" y="106.3">X_USB2_D_N</text>
<text x="101.6" y="103.7">X_PCIE_TXN_N</text>
<text x="101.7" y="106.3">X_PCIE_TXN_P</text>
<text x="52.6" y="108.8">X_USB2_D_P</text>
<text x="52.6" y="111.4">GND</text>
<text x="52.6" y="113.9">X_USB2_TX_N</text>
<text x="101.3" y="108.8">X_PCIE_RXN_N</text>
<text x="101.4" y="111.4">X_PCIE_RXN_P</text>
<text x="111" y="113.9">GND</text>
<text x="183.4" y="112.6">CDBQR40</text>
<text x="186.6" y="110.1">D4</text>
<text x="207.6" y="113.9">+3V3_SW</text>
<text x="52.6" y="116.4">X_USB2_TX_P</text>
<text x="52.6" y="119">X_USB2_RX_N</text>
<text x="92.5" y="116.4">X_PCIE_REF_PAD_CLK_N</text>
<text x="92.5" y="119">X_PCIE_REF_PAD_CLK_P</text>
<text x="52.6" y="121.5">X_USB2_RX_P</text>
<text x="52.6" y="124.1">GND</text>
<text x="97.7" y="121.5">X_MIPI_CSI1_D0_N</text>
<text x="97.8" y="124.1">X_MIPI_CSI1_D0_P</text>
<text x="187.2" y="124.1">+5V</text>
<text x="204.4" y="121.5">R806</text>
<text x="205.3" y="124.1">4.7k</text>
<text x="52.6" y="126.6">X_LVDS1_D0_N</text>
<text x="52.6" y="129.1">X_LVDS1_D0_P</text>
<text x="52.6" y="131.7">X_LVDS1_D1_N</text>
<text x="97.7" y="129.1">X_MIPI_CSI1_D1_N</text>
<text x="97.8" y="131.7">X_MIPI_CSI1_D1_P</text>
<text x="111" y="126.6">GND</text>
<text x="169.5" y="130.4">+3V3_SW</text>
<text x="181.6" y="131.7">R807</text>
<text x="211.8" y="129" transform="rotate(-90 211.8 129)">D</text>
<text x="52.6" y="134.2">X_LVDS1_D1_P</text>
<text x="52.6" y="136.8">GND</text>
<text x="96.7" y="134.2">X_MIPI_CSI1_CLK_N</text>
<text x="96.7" y="136.8">X_MIPI_CSI1_CLK_P</text>
<text x="183" y="134.2">10k</text>
<text x="205" y="135.6">G</text>
<text x="215.9" y="135.7">DMN1260UFA-7B</text>
<text x="215.9" y="133.2">Q802</text>
<text x="52.6" y="139.3">X_LVDS1_CLK_N</text>
<text x="52.6" y="141.8">X_LVDS1_CLK_P</text>
<text x="97.7" y="141.8">X_MIPI_CSI1_D2_N</text>
<text x="111" y="139.3">GND</text>
<text x="166.3" y="140.6">R805</text>
<text x="166.6" y="143.1">100k</text>
<text x="189" y="139.2" transform="rotate(-90 189 139.2)">D</text>
<text x="193" y="143.4">Q801</text>
<text x="211.8" y="140.4" transform="rotate(-90 211.8 140.4)">S</text>
<text x="52.6" y="144.4">X_LVDS1_D2_N</text>
<text x="52.6" y="146.9">X_LVDS1_D2_P</text>
<text x="52.6" y="149.5">GND</text>
<text x="97.7" y="146.9">X_MIPI_CSI1_D3_N</text>
<text x="97.8" y="144.4">X_MIPI_CSI1_D2_P</text>
<text x="97.8" y="149.5">X_MIPI_CSI1_D3_P</text>
<text x="182.1" y="145.8">G</text>
<text x="193" y="145.9">DMN1260UFA-7B</text>
<text x="52.6" y="152">X_LVDS1_D3_N</text>
<text x="52.6" y="154.5">X_LVDS1_D3_P</text>
<text x="103.7" y="154.5">X_ETH1_A_N</text>
<text x="111" y="152">GND</text>
<text x="176.5" y="150.7">C801</text>
<text x="176.5" y="153.3">1u</text>
<text x="189" y="150.6" transform="rotate(-90 189 150.6)">S</text>
<text x="52.6" y="157.1">X_LVDS0_D0_N</text>
<text x="52.6" y="159.6">X_LVDS0_D0_P</text>
<text x="103.5" y="159.6">X_ETH1_B_N</text>
<text x="103.7" y="157.1">X_ETH1_A_P</text>
<text x="172" y="160.9">GND</text>
<text x="187.2" y="160.9">GND</text>
<text x="210.1" y="160.9">GND</text>
<text x="52.6" y="162.2">GND</text>
<text x="52.6" y="164.7">X_LVDS0_D1_N</text>
<text x="52.6" y="167.2">X_LVDS0_D1_P</text>
<text x="103.5" y="167.2">X_ETH1_C_N</text>
<text x="103.5" y="162.2">X_ETH1_B_P</text>
<text x="111" y="164.7">GND</text>
<text x="52.6" y="169.8">X_LVDS0_CLK_N</text>
<text x="52.6" y="172.3">X_LVDS0_CLK_P</text>
<text x="103.5" y="172.3">X_ETH1_D_N</text>
<text x="103.5" y="169.8">X_ETH1_C_P</text>
<text x="52.6" y="174.9">GND</text>
<text x="52.6" y="177.4">X_LVDS0_D2_N</text>
<text x="52.6" y="179.9">X_LVDS0_D2_P</text>
<text x="101.4" y="179.9">X_ETH1_GPIO0</text>
<text x="103.5" y="174.9">X_ETH1_D_P</text>
<text x="111" y="177.4">GND</text>
<text x="144.5" y="179.9">LED_Green</text>
<text x="147" y="177.4">D801</text>
<text x="157.5" y="179.9">R801</text>
<text x="163.7" y="179.9">+3V3</text>
<text x="52.6" y="182.5">X_LVDS0_D3_N</text>
<text x="52.6" y="185">X_LVDS0_D3_P</text>
<text x="97.2" y="185">X_ETH1_LED0_LINK</text>
<text x="101.4" y="182.5">X_ETH1_GPIO1</text>
<text x="158.1" y="182.5">270</text>
<text x="52.6" y="187.6">GND</text>
<text x="98.1" y="187.6">X_ETH1_LED2_ACT</text>
<text x="144.2" y="191.4">LED_Yellow</text>
<text x="147" y="188.8">D802</text>
<text x="157.5" y="191.4">R802</text>
<text x="163.7" y="191.4">+3V3</text>
<text x="119.9" y="195.2">GND</text>
<text x="158.1" y="193.9">270</text>
</g>
<g font-size="1.8" fill="#0f0f0f">
<text x="236.2" y="35.2">X_OnOff</text>
<text x="172.7" y="36.5">BOOT_MODE0</text>
<text x="172.7" y="39">BOOT_MODE1</text>
<text x="172.7" y="41.6">BOOT_MODE2</text>
<text x="172.7" y="44.1">BOOT_MODE3</text>
<text x="40.6" y="51.7">GND</text>
<text x="122.9" y="51.7">GND</text>
<text x="41.9" y="56.8">VBAT</text>
<text x="120.6" y="56.8">X_OnOff</text>
<text x="33" y="61.9">X_PMIC_RST_B</text>
<text x="33" y="67">~{EXT_RST}</text>
<text x="120.6" y="69.5">GPIO1.IO00/CSI1_CTRL1</text>
<text x="122.9" y="67">GND</text>
<text x="40.6" y="72">GND</text>
<text x="120.6" y="72">GPIO1.IO01/CSI1_CTRL2</text>
<text x="120.6" y="74.6">GPIO1.IO03/CSI1_CTRL3</text>
<text x="38.3" y="79.7">USB1.D-</text>
<text x="38.3" y="82.2">USB1.D+</text>
<text x="122.9" y="82.2">GND</text>
<text x="37.4" y="89.8">USB1.TX+</text>
<text x="37.4" y="87.3">USB1.TX-</text>
<text x="40.6" y="84.7">GND</text>
<text x="120.6" y="84.7">GPIO1.IO06/CSI2_CTRL1</text>
<text x="120.6" y="87.3">GPIO1.IO07/CSI2_CTRL2</text>
<text x="122.1" y="89.8">BOOT_MODE0</text>
<text x="176.6" y="88.6">GPIO1.IO13/USB1_OTG_OC</text>
<text x="178.7" y="86">GPIO1.IO06/CSI2_CTRL1</text>
<text x="209.5" y="88.6">USB1.OC</text>
<text x="209.5" y="86">USB1.ID</text>
<text x="232.4" y="86">VBAT</text>
<text x="37.1" y="92.4">USB1.RX-</text>
<text x="37.1" y="94.9">USB1.RX+</text>
<text x="122.1" y="92.4">BOOT_MODE1</text>
<text x="122.1" y="94.9">BOOT_MODE2</text>
<text x="40.6" y="97.4">GND</text>
<text x="122.1" y="97.4">BOOT_MODE3</text>
<text x="122.9" y="100">GND</text>
<text x="201" y="101.3">X_PMIC_RST_B</text>
<text x="38.3" y="105.1">USB2.D-</text>
<text x="38.3" y="107.6">USB2.D+</text>
<text x="120.6" y="105.1">PCIe.TXN+</text>
<text x="120.6" y="107.6">PCIe.RXN-</text>
<text x="121.9" y="102.5">PCIe.TXN-</text>
<text x="37.4" y="112.7">USB2.TX-</text>
<text x="40.6" y="110.1">GND</text>
<text x="120.6" y="110.1">PCIe.RXN+</text>
<text x="122.9" y="112.7">GND</text>
<text x="37.1" y="117.8">USB2.RX-</text>
<text x="37.4" y="115.2">USB2.TX+</text>
<text x="120.6" y="117.8">PCIe.CLK+</text>
<text x="120.6" y="115.2">PCIe.CLK-</text>
<text x="37.1" y="120.3">USB2.RX+</text>
<text x="40.6" y="122.8">GND</text>
<text x="122.9" y="125.4">GND</text>
<text x="215.9" y="125.4">~{EXT_RST}</text>
<text x="40.6" y="135.5">GND</text>
<text x="122.9" y="138.1">GND</text>
<text x="40.6" y="148.2">GND</text>
<text x="36.3" y="155.9">LVDS0.D0-</text>
<text x="120.8" y="155.9">ETH.TXRX_A+</text>
<text x="120.8" y="153.3">ETH.TXRX_A-</text>
<text x="122.9" y="150.8">GND</text>
<text x="36.3" y="158.4">LVDS0.D0+</text>
<text x="40.6" y="160.9">GND</text>
<text x="116.2" y="158.5">D49 ETH.TXRX_B-</text>
<text x="116.2" y="161">D50 ETH.TXRX_B+</text>
<text x="36.3" y="166">LVDS0.D1+</text>
<text x="36.3" y="163.5">LVDS0.D1-</text>
<text x="116.2" y="166.1">D52 ETH.TXRX_C-</text>
<text x="122.9" y="163.5">GND</text>
<text x="35.2" y="168.6">LVDS0.CLK-</text>
<text x="35.2" y="171.1">LVDS0.CLK+</text>
<text x="40.6" y="173.6">GND</text>
<text x="116.2" y="168.7">D53 ETH.TXRX_C+</text>
<text x="116.2" y="171.2">D54 ETH.TXRX_D-</text>
<text x="116.2" y="173.7">D55 ETH.TXRX_D+</text>
<text x="36.3" y="178.7">LVDS0.D2+</text>
<text x="36.3" y="176.2">LVDS0.D2-</text>
<text x="122.9" y="176.2">GND</text>
<text x="36.3" y="183.8">LVDS0.D3+</text>
<text x="36.3" y="181.3">LVDS0.D3-</text>
<text x="40.6" y="186.3">GND</text>
</g>
<g font-size="1.8" fill="#a90000">
<text x="248.2" y="35.3">1</text>
<text x="258.4" y="35.3">3</text>
<text x="48.2" y="36.6">C1</text>
<text x="48.2" y="39.1">C2</text>
<text x="48.2" y="41.7">C3</text>
<text x="116.8" y="36.6">D1</text>
<text x="116.8" y="39.1">D2</text>
<text x="116.8" y="41.7">D3</text>
<text x="188.5" y="36.6">1</text>
<text x="188.5" y="39.1">2</text>
<text x="188.5" y="41.7">3</text>
<text x="198.7" y="36.6">8</text>
<text x="198.7" y="39.1">7</text>
<text x="198.7" y="41.7">6</text>
<text x="248.2" y="37.8">2</text>
<text x="258.4" y="37.8">4</text>
<text x="48.2" y="44.2">C4</text>
<text x="48.2" y="46.7">C5</text>
<text x="116.8" y="44.2">D4</text>
<text x="116.8" y="46.7">D5</text>
<text x="188.5" y="44.2">4</text>
<text x="198.7" y="44.2">5</text>
<text x="48.2" y="49.3">C6</text>
<text x="48.2" y="51.8">C7</text>
<text x="116.8" y="49.3">D6</text>
<text x="116.8" y="51.8">D7</text>
<text x="194.1" y="49" transform="rotate(-90 194.1 49)">9</text>
<text x="47.6" y="59.4">C10</text>
<text x="48.2" y="54.4">C8</text>
<text x="48.2" y="56.9">C9</text>
<text x="116.2" y="59.4">D10</text>
<text x="116.8" y="54.4">D8</text>
<text x="116.8" y="56.9">D9</text>
<text x="249.5" y="59.4">1</text>
<text x="259.6" y="59.4">3</text>
<text x="47.6" y="62">C11</text>
<text x="47.6" y="64.5">C12</text>
<text x="116.2" y="62">D11</text>
<text x="116.2" y="64.5">D12</text>
<text x="249.5" y="62">2</text>
<text x="259.6" y="62">4</text>
<text x="47.6" y="67.1">C13</text>
<text x="47.6" y="69.6">C14</text>
<text x="116.2" y="67.1">D13</text>
<text x="116.2" y="69.6">D14</text>
<text x="47.6" y="72.1">C15</text>
<text x="47.6" y="74.7">C16</text>
<text x="47.6" y="77.2">C17</text>
<text x="116.2" y="72.1">D15</text>
<text x="116.2" y="74.7">D16</text>
<text x="116.2" y="77.2">D17</text>
<text x="47.6" y="79.8">C18</text>
<text x="47.6" y="82.3">C19</text>
<text x="116.2" y="79.8">D18</text>
<text x="116.2" y="82.3">D19</text>
<text x="47.6" y="84.8">C20</text>
<text x="47.6" y="87.4">C21</text>
<text x="47.6" y="89.9">C22</text>
<text x="116.2" y="84.8">D20</text>
<text x="116.2" y="87.4">D21</text>
<text x="116.2" y="89.9">D22</text>
<text x="47.6" y="92.5">C23</text>
<text x="47.6" y="95">C24</text>
<text x="116.2" y="92.5">D23</text>
<text x="116.2" y="95">D24</text>
<text x="47.6" y="97.5">C25</text>
<text x="47.6" y="100.1">C26</text>
<text x="116.2" y="97.5">D25</text>
<text x="116.2" y="100.1">D26</text>
<text x="47.6" y="102.6">C27</text>
<text x="47.6" y="105.2">C28</text>
<text x="47.6" y="107.7">C29</text>
<text x="116.2" y="102.6">D27</text>
<text x="116.2" y="105.2">D28</text>
<text x="116.2" y="107.7">D29</text>
<text x="47.6" y="110.2">C30</text>
<text x="47.6" y="112.8">C31</text>
<text x="116.2" y="110.2">D30</text>
<text x="116.2" y="112.8">D31</text>
<text x="47.6" y="115.3">C32</text>
<text x="47.6" y="117.9">C33</text>
<text x="116.2" y="115.3">D32</text>
<text x="116.2" y="117.9">D33</text>
<text x="47.6" y="120.4">C34</text>
<text x="47.6" y="122.9">C35</text>
<text x="47.6" y="125.5">C36</text>
<text x="116.2" y="120.4">D34</text>
<text x="116.2" y="122.9">D35</text>
<text x="116.2" y="125.5">D36</text>
<text x="47.6" y="128">C37</text>
<text x="47.6" y="130.6">C38</text>
<text x="116.2" y="128">D37</text>
<text x="116.2" y="130.6">D38</text>
<text x="47.6" y="133.1">C39</text>
<text x="47.6" y="135.6">C40</text>
<text x="116.2" y="133.1">D39</text>
<text x="116.2" y="135.6">D40</text>
<text x="47.6" y="138.2">C41</text>
<text x="47.6" y="140.7">C42</text>
<text x="47.6" y="143.3">C43</text>
<text x="116.2" y="138.2">D41</text>
<text x="116.2" y="140.7">D42</text>
<text x="116.2" y="143.3">D43</text>
<text x="47.6" y="145.8">C44</text>
<text x="47.6" y="148.3">C45</text>
<text x="116.2" y="145.8">D44</text>
<text x="116.2" y="148.3">D45</text>
<text x="47.6" y="150.9">C46</text>
<text x="47.6" y="153.4">C47</text>
<text x="47.6" y="156">C48</text>
<text x="116.2" y="150.9">D46</text>
<text x="116.2" y="153.4">D47</text>
<text x="116.2" y="156">D48</text>
<text x="47.6" y="158.5">C49</text>
<text x="47.6" y="161">C50</text>
<text x="116.2" y="158.5">D49</text>
<text x="116.2" y="161">D50</text>
<text x="47.6" y="163.6">C51</text>
<text x="47.6" y="166.1">C52</text>
<text x="116.2" y="163.6">D51</text>
<text x="116.2" y="166.1">D52</text>
<text x="47.6" y="168.7">C53</text>
<text x="47.6" y="171.2">C54</text>
<text x="47.6" y="173.7">C55</text>
<text x="116.2" y="168.7">D53</text>
<text x="116.2" y="171.2">D54</text>
<text x="116.2" y="173.7">D55</text>
<text x="47.6" y="176.3">C56</text>
<text x="47.6" y="178.8">C57</text>
<text x="116.2" y="176.3">D56</text>
<text x="116.2" y="178.8">D57</text>
<text x="47.6" y="181.4">C58</text>
<text x="47.6" y="183.9">C59</text>
<text x="116.2" y="181.4">D58</text>
<text x="116.2" y="183.9">D59</text>
<text x="47.6" y="186.4">C60</text>
<text x="116.2" y="186.4">D60</text>
</g>
<g font-size="1.8" fill="#840084">
<text x="252.7" y="31.3">On</text>
<text x="253.4" y="55.5">RST</text>
</g>
<g font-size="1.8" fill="#000084">
<text x="149.5" y="63.3" transform="rotate(-90 149.5 63.3)">GPIO1{GPIO}</text>
<text x="19.9" y="73.5" transform="rotate(-90 19.9 73.5)">USB1{USB}</text>
<text x="173.6" y="76" transform="rotate(-90 173.6 76)">GPIO1{GPIO}</text>
<text x="223.1" y="78.5" transform="rotate(-90 223.1 78.5)">USB1{USB}</text>
<text x="17.4" y="98.9" transform="rotate(-90 17.4 98.9)">USB2{USB}</text>
<text x="154.5" y="97.6" transform="rotate(-90 154.5 97.6)">PCIe{PCIe}</text>
<text x="32.6" y="149.7" transform="rotate(-90 32.6 149.7)">LVDS0{LVDS}</text>
<text x="141.8" y="148.4" transform="rotate(-90 141.8 148.4)">ETH{ETH_PHY}</text>
</g>
<g font-size="1.8" fill="#725600">
<text x="232.4" y="60.6">~{RST}</text>
<text x="33.2" y="75.8">USB1_VBUS</text>
<text x="33.2" y="101.2">USB2_VBUS</text>
<text x="177.8" y="102.5">~{RST}</text>
<text x="228.8" y="126.6">~{EXT_RST}</text>
</g>
<g font-size="1.8" fill="#009600">
<text x="33.2" y="70.7">~{PWR_READY}</text>
<text x="173.3" y="106.3">~{DEV_RST}</text>
</g>
<g font-size="1.8" fill="#989898">
<text x="244.4" y="83.4">CDBQR40</text>
<text x="247.6" y="80.9">D1</text>
<text x="265.9" y="87.2">+</text>
<text x="274.3" y="87.2">H801</text>
<text x="274.3" y="89.8">3030TR</text>
</g>
<g font-size="1.8" fill="#aaa">
<text x="262.2" y="86.1">1</text>
<text x="262.2" y="88.6">3</text>
</g>
</svg>
